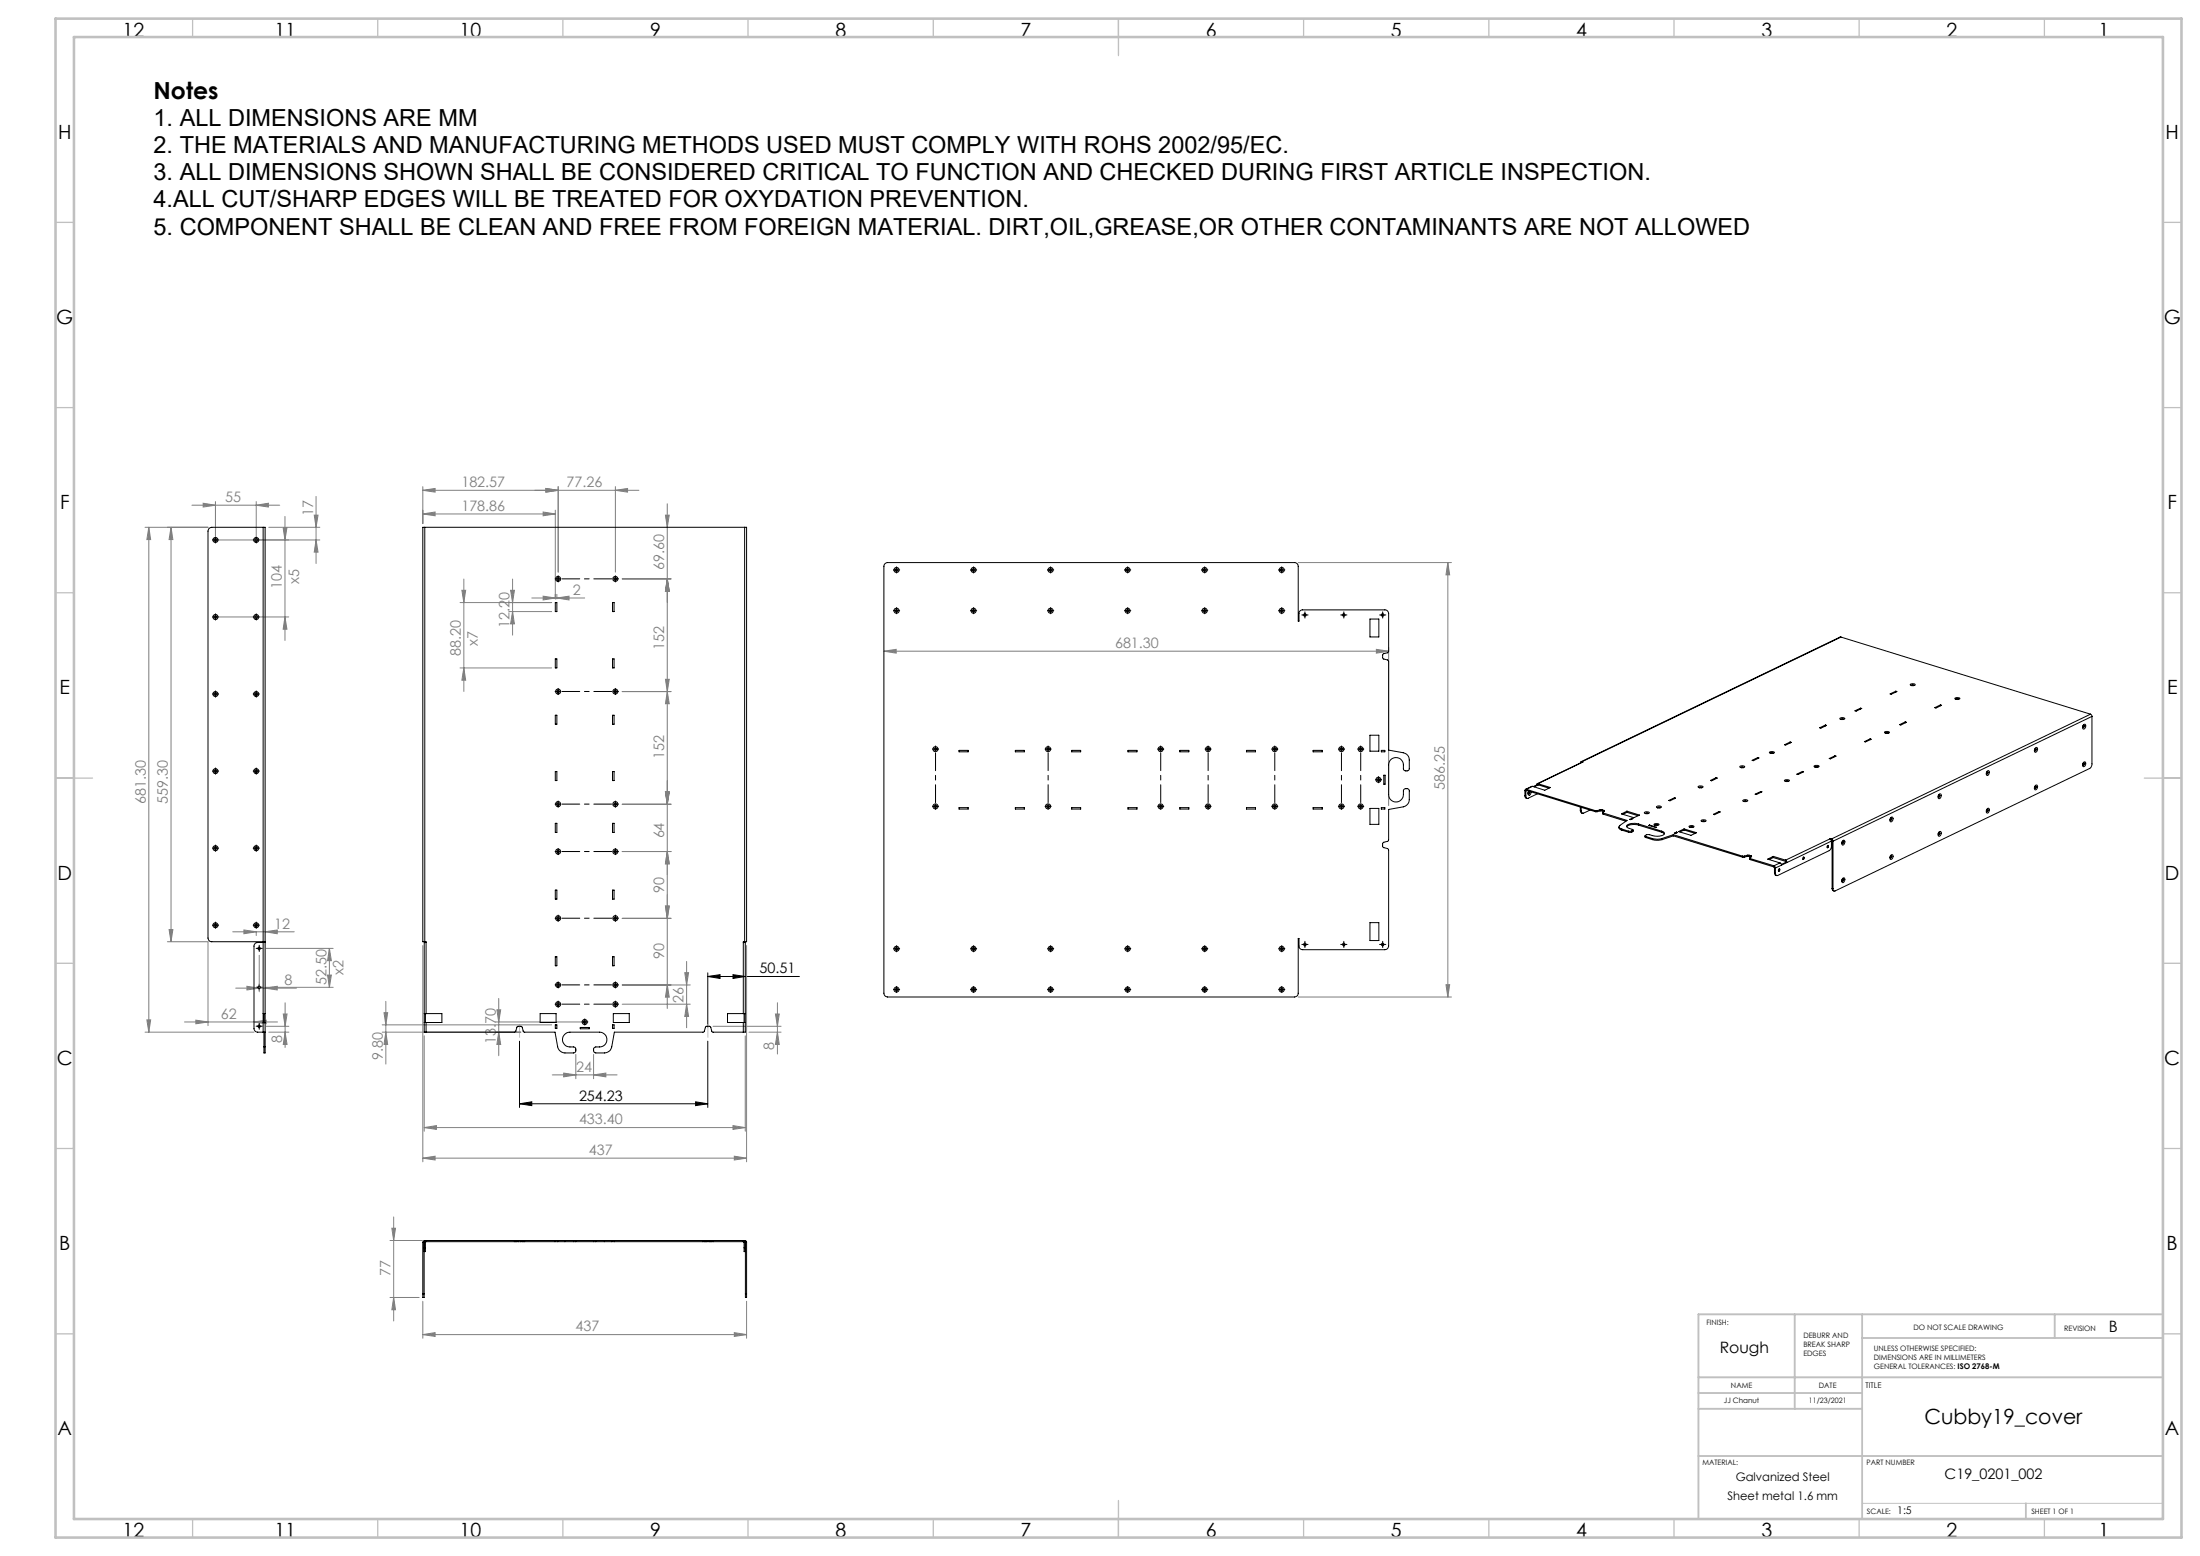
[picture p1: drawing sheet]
<svg xmlns="http://www.w3.org/2000/svg" width="594mm" height="420mm" viewBox="0 0 594 420" stroke-linecap="round" stroke-linejoin="round" font-family="sans-serif">
<g fill="none" stroke="#000" stroke-width=".27">
<path d="M57.7 145.8h1M58.2 145.3v.9M68.7 145.8h1M69.2 145.3v.9M165.6 156.3h1.1M166.2 155.8v1M241.5 153.9h1.1M242 153.3v1.1M262.4 153.9h.9M262.9 153.3v1.1M283.1 153.9h1.1M283.7 153.3v1.1"/>
<path d="M304 153.9h.9M304.4 153.3v1.1M324.8 153.9h1M325.3 153.3v1.1M345.5 153.9h1.1M346 153.3v1.1M57.7 166.5h1M58.2 166v1.1M68.7 166.5h1M69.2 166v1.1M241.5 164.8h1.1M242 164.3v1.1"/>
<path d="M262.4 164.8h.9M262.9 164.3v1.1M283.1 164.8h1.1M283.7 164.3v1.1M304 164.8h.9M304.4 164.3v1.1M324.8 164.8h1M325.3 164.3v1.1M345.5 164.8h1.1M346 164.3v1.1M351.8 166h1M352.3 165.5v1"/>
<path d="M362.3 166h1M362.8 165.5v1M372.8 166h1M373.3 165.5v1M57.7 187.3h1M58.2 186.8v1M68.7 187.3h1M69.2 186.8v1M165.6 186.7h1.1M166.2 186.2v1M57.7 208.2h1M58.2 207.7v1"/>
<path d="M68.7 208.2h1M69.2 207.7v1M165.6 217.1h1.1M166.2 216.6v1M252.1 202.2h1M252.6 201.7v1M282.5 202.2h1M283 201.7v1M312.9 202.2h1M313.4 201.7v1M325.7 202.2h1M326.2 201.7v1"/>
<path d="M343.7 202.2h1M344.2 201.7v1M361.7 202.2h1M362.2 201.7v1M366.9 202.2h1M367.4 201.7v1M371.7 210.5h1M372.2 210v1M57.7 228.9h1M58.2 228.4v1M68.7 228.9h1M69.2 228.4v1"/>
<path d="M165.6 229.9h1.1M166.2 229.4v1M57.7 249.7h1M58.2 249.3v.9M68.7 249.7h1M69.2 249.3v.9M69.5 256h1M70 255.5v1M165.6 247.9h1.1M166.2 247.4v1M241.5 256.1h1.1M242 255.6v1"/>
<path d="M262.4 256.1h.9M262.9 255.6v1M283.1 256.1h1.1M283.7 255.6v1M304 256.1h.9M304.4 255.6v1M324.8 256.1h1M325.3 255.6v1M345.5 256.1h1.1M346 255.6v1M351.8 254.9h1M352.3 254.4v1"/>
<path d="M362.3 254.9h1M362.8 254.4v1M372.8 254.9h1M373.3 254.4v1M69.5 277h1M69.5 266.5h1M70 266v1M70 276.5v1M157.4 275.9h1M157.9 275.4v.9M165.6 265.9h1.1M165.6 271.1h1.1"/>
<path d="M166.2 265.4v1M166.2 270.6v1M191.1 263.6l3.3-.5v1zM191.1 262.6v14.7M191.1 263.6h24.7M197.9 263.1l3.3 .5-3.3 .5zM241.5 267.1h1.1M242 266.6v1M262.4 267.1h.9M262.9 266.6v1M283.1 267.1h1.1M283.7 266.6v1"/>
<path d="M304 267.1h.9M304.4 266.6v1M324.8 267.1h1M325.3 266.6v1M345.5 267.1h1.1M346 266.6v1M140.3 297.9l3.3-.5v1zM140.3 281v17.9M140.3 297.9h50.8M187.8 297.4l3.3 .5-3.3 .5zM191.1 281v17.9"/>
</g>
<g fill="none" stroke="#808080" stroke-width=".27">
<path d="M51.8 136.4h23.7M54.9 135.8l3.3 .6-3.3 .5zM58.2 135.4v9.4M69.2 136.4l3.3-.6v1.1zM69.2 135.4v9.4M76.9 139.4v33.5M84.8 139h1.1l-.6 3.3zM85.3 134v18.1M114.2 132.3l3.3-.4v.9zM114.2 138.7l3.3-.5v1zM114.2 131.4v9.9M114.2 132.3h58.3"/>
<path d="M114.2 138.7h35.7M146.6 138.2l3.3 .5-3.3 .5zM147.4 131.9l3.3 .4-3.3 .5zM149.9 137.7v24M150.7 131.4v23M166.2 132.3l3.2-.4v.9zM166.2 131.4v23M179.7 139h1l-.5 3.3zM180.2 136v136.2M39.2 142.3h17M40.2 142.3v136.3M40.2 142.3l.5 3.3h-1z"/>
<path d="M46.2 142.3v111.9M46.2 142.3l.5 3.3h-1.1zM72.6 142.3h13.8M76.4 142.4h1.1l-.6 3.4zM85.3 145.8l.6 3.2h-1.1zM86.4 145.8h-27.2M124.7 159.3h1l-.5 3.3zM125.2 156.3v30.3M137.9 159.3h1l-.5 3.3zM138.4 156.3v15.1M168 156.3h13.2M180.2 156.3l.5 3.3h-1z"/>
<path d="M350.5 151.9h41.4M390.9 151.9l.5 3.3h-1zM390.9 151.9v117.2M59.2 166.5h18.8M76.9 166.5l.6 3.3h-1.1zM124.2 162.6h24.7M137.4 165.1h11.5M138.4 165.1l.5 3.3h-1zM143.6 161.4h14.3M146.6 160.9l3.3 .5-3.3 .5zM150.4 161.4l3.2-.5v1zM150.4 160.4v1.3"/>
<path d="M238.7 175.8l3.3-.5v1zM238.7 175.8h136.2M371.6 175.3l3.3 .5-3.3 .5zM374.9 174.8v42.7M124.2 180.3h24.7M125.2 180.3l.5 3.3h-1zM168 186.7h13.2M179.7 183.4h1l-.5 3.3zM180.2 186.7l.5 3.3h-1zM168 217.1h13.2M179.7 213.8h1l-.5 3.3zM168 229.9h13.2"/>
<path d="M180.2 229.9l.5 3.3h-1zM45.2 254.2h11v22.6M45.6 250.9h1.1l-.5 3.3zM62.8 251.5h16.6M65.9 251l3.3 .5-3.3 .5zM69.2 251.6v.9M70 257.9v9.8M71.6 251.5l3.3-.5v1zM71.8 256h18.2M88.9 256l.6 3.3h-1.1zM88.9 256v10.5M114.2 255.2v58.4"/>
<path d="M168 247.9h13.2M179.7 244.6h1l-.5 3.3zM185.4 259.5v17.9M201.6 255.2v58.4M39.2 278.6h29.4M39.7 275.3h1l-.5 3.3zM49.8 275.9h25.1M52.9 275.4l3.3 .5-3.3 .4zM63.6 266.7h16.4M66.7 266.2l3.3 .5-3.3 .5zM68.6 275.9l3.3-.5v.9zM71.6 266.7l3.3-.5v1z"/>
<path d="M71.8 277h6.2M71.8 266.5h18.2M72.6 278.6h5.4M76.5 273.7h1l-.5 3.3zM77 278.6l.5 3.3h-1zM77 270.7v12M88.4 263.2h1.1l-.6 3.3zM103.2 278.6h37.4M103.2 276.6h45.7M103.7 273.3h1l-.5 3.3zM104.2 278.6l.5 3.3h-1zM104.2 270.3v16.9"/>
<path d="M114.5 279.6v25.7M133.7 275.9h23.2M134.2 272.6h1l-.5 3.3zM134.7 278.6l.5 3.3h-1zM134.7 269.5v15.5M168 265.9h18.4M168 271.1h18.4M180.2 265.9l.5 3.3h-1zM184.9 262.6h1l-.5 3.3zM185.4 271.1l.5 3.3h-1zM192.5 277h18.4M201.2 279.6v25.7"/>
<path d="M202.2 278.6h8.7M209.4 273.7h1l-.5 3.3zM209.9 278.6l.5 3.3h-1zM209.9 270.7v13.8M350.5 269.1h41.4M390.4 265.8h1l-.5 3.3zM149.1 290.1h17.5M152.2 289.6l3.3 .5-3.3 .6zM155.5 284.6v6.6M160.3 290.1l3.3-.5v1.1zM160.3 284.6v6.6M114.2 312.6l3.3-.5v1z"/>
<path d="M114.2 312.6h87.4M114.5 304.4l3.3-.6v1.1zM114.5 304.4h86.7M197.9 303.8l3.3 .6-3.3 .5zM198.3 312.1l3.3 .5-3.3 .5zM105.3 334.8h8.8M105.8 331.5h1l-.5 3.3zM106.3 328.5v28.1M105.3 350.2h7.9M106.3 350.2l.5 3.3h-1zM114.2 351.2v10M198.3 359.7l3.3 .5-3.3 .5z"/>
<path d="M201.6 351.2v10M114.2 360.2l3.3-.5v1zM114.2 360.2h87.4"/>
</g>
<g fill="none" stroke="#000" stroke-width=".27" stroke-dasharray="30.5 1.3 1.3 1.3">
<path d="M57.7 145.7h-.3M58.2 145.2v-.3M58.2 146.2v.4M58.7 145.7h.3M68.7 145.7h-.3M69.2 145.2v-.3M69.2 146.2v.4M69.7 145.7h.3M150.2 156.2h-.3M150.7 156.2v-.5M150.7 156.2h-.5M150.7 156.2v.5"/>
<path d="M150.7 156.2h.5M150.7 155.7v-.3M150.7 156.7v.4M166.2 155.7v-.3M166.2 156.7v.4M166.7 156.2h.3M241.6 153.8h-.4M242.1 153.3v-.3M242.1 154.3v.4M242.6 153.8h.3M262.4 153.8h-.4M262.9 153.3v-.3"/>
<path d="M262.9 154.3v.4M263.4 153.8h.3M283.2 153.8h-.4M283.7 153.3v-.3M283.7 154.3v.4M284.2 153.8h.3M304 153.8h-.4M304.5 153.3v-.3M304.5 154.3v.4M305 153.8h.3M324.8 153.8h-.4M325.3 153.3v-.3"/>
<path d="M325.3 154.3v.4M325.8 153.8h.3M345.6 153.8h-.4M346.1 153.3v-.3M346.1 154.3v.4M346.6 153.8h.3M57.7 166.5h-.3M58.2 166v-.3M58.2 167v.4M58.7 166.5h.3M68.7 166.5h-.3M69.2 166v-.3"/>
<path d="M69.2 167v.4M69.7 166.5h.3M241.6 164.8h-.4M242.1 164.3v-.3M242.1 165.3v.4M242.6 164.8h.3M262.4 164.8h-.4M262.9 164.3v-.3M262.9 165.3v.4M263.4 164.8h.3M283.2 164.8h-.4M283.7 164.3v-.3"/>
<path d="M283.7 165.3v.4M284.2 164.8h.3M304 164.8h-.4M304.5 164.3v-.3M304.5 165.3v.4M305 164.8h.3M324.8 164.8h-.4M325.3 164.3v-.3M325.3 165.3v.4M325.8 164.8h.3M345.6 164.8h-.4M346.1 164.3v-.3"/>
<path d="M346.1 165.3v.4M346.6 164.8h.3M351.8 166h-.3M352.3 165.5v-.3M352.3 166.5v.3M352.8 166h.4M362.3 166h-.3M362.8 165.5v-.3M362.8 166.5v.3M363.3 166h.4M372.8 166h-.3M373.3 165.5v-.3"/>
<path d="M373.3 166.5v.3M373.8 166h.4M57.7 187.3h-.3M58.2 186.8v-.3M58.2 187.8v.4M58.7 187.3h.3M68.7 187.3h-.3M69.2 186.8v-.3M69.2 187.8v.4M69.7 187.3h.3M150.2 186.6h-.3M150.7 186.6v-.5"/>
<path d="M150.7 186.6h-.5M150.7 186.6v.5M150.7 186.6h.5M150.7 186.1v-.3M150.7 187.1v.4M166.2 186.1v-.3M166.2 187.1v.4M166.7 186.6h.3M57.7 208.1h-.3M58.2 207.6v-.3M58.2 208.6v.4M58.7 208.1h.3"/>
<path d="M68.7 208.1h-.3M69.2 207.6v-.3M69.2 208.6v.4M69.7 208.1h.3M150.2 217h-.3M150.7 217v-.5M150.7 217h-.5M150.7 217v.5M150.7 217h.5M150.7 216.5v-.3M150.7 217.5v.4M166.2 216.5v-.3"/>
<path d="M166.2 217.5v.4M166.7 217h.3M252.1 202.2h-.3M252.1 217.6h-.3M252.6 201.7v-.3M252.6 217.6v-.5M252.6 217.6h-.5M252.6 217.6v.5M252.6 217.6h.5M252.6 218.1v.4M253.1 202.2h.3M253.1 217.6h.3"/>
<path d="M282.5 202.2h-.3M282.5 217.6h-.3M283 201.7v-.3M283 217.6v-.5M283 217.6h-.5M283 217.6v.5M283 217.6h.5M283 218.1v.4M283.5 202.2h.3M283.5 217.6h.3M312.9 202.2h-.3M312.9 217.6h-.3"/>
<path d="M313.4 201.7v-.3M313.4 217.6v-.5M313.4 217.6h-.5M313.4 217.6v.5M313.4 217.6h.5M313.4 218.1v.4M313.9 202.2h.3M313.9 217.6h.3M325.7 202.2h-.3M325.7 217.6h-.3M326.2 201.7v-.3M326.2 217.6v-.5"/>
<path d="M326.2 217.6h-.5M326.2 217.6v.5M326.2 217.6h.5M326.2 218.1v.4M326.7 202.2h.3M326.7 217.6h.3M343.7 202.2h-.3M343.7 217.6h-.3M344.2 201.7v-.3M344.2 217.6v-.5M344.2 217.6h-.5M344.2 217.6v.5"/>
<path d="M344.2 217.6h.5M344.2 218.1v.4M344.7 202.2h.3M344.7 217.6h.3M361.7 202.2h-.3M361.7 217.6h-.3M362.2 201.7v-.3M362.2 217.6v-.5M362.2 217.6h-.5M362.2 217.6v.5M362.2 217.6h.5M362.2 218.1v.4"/>
<path d="M362.7 202.2h.3M362.7 217.6h.3M366.9 202.2h-.3M366.9 217.6h-.3M367.4 201.7v-.3M367.4 217.6v-.5M367.4 217.6h-.5M367.4 217.6v.5M367.4 217.6h.5M367.4 218.1v.4M367.9 202.2h.3M367.9 217.6h.3"/>
<path d="M371.7 210.5h-.3M372.2 210v-.4M372.2 211v.3M372.7 210.5h.3M57.7 228.9h-.3M58.2 228.4v-.3M58.2 229.4v.4M58.7 228.9h.3M68.7 228.9h-.3M69.2 228.4v-.3M69.2 229.4v.4M69.7 228.9h.3"/>
<path d="M150.2 229.8h-.3M150.7 229.8v-.5M150.7 229.8h-.5M150.7 229.8v.5M150.7 229.8h.5M150.7 229.3v-.3M150.7 230.3v.4M166.2 229.3v-.3M166.2 230.3v.4M166.7 229.8h.3M57.7 249.7h-.3M58.2 249.2v-.3"/>
<path d="M58.2 250.2v.4M58.7 249.7h.3M68.7 249.7h-.3M69.2 249.2v-.3M69.2 250.2v.4M69.5 256h-.3M69.7 249.7h.3M70 255.5v-.4M70 256.5v.3M70.5 256h.3M150.2 247.8h-.3M150.7 247.8v-.5"/>
<path d="M150.7 247.8h-.5M150.7 247.8v.5M150.7 247.8h.5M150.7 247.3v-.3M150.7 248.3v.4M166.2 247.3v-.3M166.2 248.3v.4M166.7 247.8h.3M241.6 256.1h-.4M242.1 255.6v-.4M242.1 256.6v.3M242.6 256.1h.3"/>
<path d="M262.4 256.1h-.4M262.9 255.6v-.4M262.9 256.6v.3M263.4 256.1h.3M283.2 256.1h-.4M283.7 255.6v-.4M283.7 256.6v.3M284.2 256.1h.3M304 256.1h-.4M304.5 255.6v-.4M304.5 256.6v.3M305 256.1h.3"/>
<path d="M324.8 256.1h-.4M325.3 255.6v-.4M325.3 256.6v.3M325.8 256.1h.3M345.6 256.1h-.4M346.1 255.6v-.4M346.1 256.6v.3M346.6 256.1h.3M351.8 254.9h-.3M352.3 254.4v-.3M352.3 255.4v.4M352.8 254.9h.4"/>
<path d="M362.3 254.9h-.3M362.8 254.4v-.3M362.8 255.4v.4M363.3 254.9h.4M372.8 254.9h-.3M373.3 254.4v-.3M373.3 255.4v.4M373.8 254.9h.4M69.5 277h-.3M69.5 266.5h-.3M70 276.5v-.4M70 277.5v.3"/>
<path d="M70 266v-.4M70 267v.3M70.5 277h.3M70.5 266.5h.3M150.2 265.8h-.3M150.2 271h-.3M150.7 265.8v-.5M150.7 265.8h-.5M150.7 265.8v.5M150.7 265.8h.5M150.7 265.3v-.3M150.7 266.3v.4"/>
<path d="M150.7 271v-.5M150.7 271h-.5M150.7 271v.5M150.7 271h.5M150.7 270.5v-.3M150.7 271.5v.4M157.4 275.8h-.3M157.9 275.3v-.3M157.9 276.3v.4M158.4 275.8h.3M166.2 265.3v-.3M166.2 266.3v.4"/>
<path d="M166.2 270.5v-.3M166.2 271.5v.4M166.7 265.8h.3M166.7 271h.3M241.6 267.1h-.4M242.1 266.6v-.4M242.1 267.6v.3M242.6 267.1h.3M262.4 267.1h-.4M262.9 266.6v-.4M262.9 267.6v.3M263.4 267.1h.3"/>
<path d="M283.2 267.1h-.4M283.7 266.6v-.4M283.7 267.6v.3M284.2 267.1h.3M304 267.1h-.4M304.5 266.6v-.4M304.5 267.6v.3M305 267.1h.3M324.8 267.1h-.4M325.3 266.6v-.4M325.3 267.6v.3M325.8 267.1h.3"/>
<path d="M345.6 267.1h-.4M346.1 266.6v-.4M346.1 267.6v.3M346.6 267.1h.3"/>
</g>
<g fill="none" stroke="#000" stroke-width=".27" stroke-dasharray="30.5 1.3 1.3 1.3" stroke-dashoffset="25.7">
<path d="M151.7 156.2h13.5M151.7 186.6h13.5M151.7 217h13.5M252.6 216.6v-13.4M283 216.6v-13.4M313.4 216.6v-13.4M326.2 216.6v-13.4M344.2 216.6v-13.4M362.2 216.6v-13.4M367.4 216.6v-13.4M151.7 229.8h13.5M151.7 247.8h13.5"/>
<path d="M151.7 265.8h13.5M151.7 271h13.5"/>
</g>
<path d="M140.3 276.5v3.5M191.1 276.5v3.5" fill="none" stroke="#c0c0c0" stroke-width=".27" stroke-dasharray="30.5 1.3 1.3 1.3"/>
<path d="M502.8 405.8h81.2" fill="none" stroke="#c0c0c0" stroke-width=".27"/>
<g fill="none" stroke="#c0c0c0" stroke-width=".35">
<path d="M52 5v5M102 5v5M152 5v5M202 5v5M252 5v5M302 5v10M352 5v5M402 5v5M452 5v5M502 5v5M552 5v5M15 60h5"/>
<path d="M584 60h5M15 110h5M584 110h5M15 160h5M584 160h5M15 210h10M579 210h10M15 260h5M584 260h5M15 310h5M584 310h5M15 360h5"/>
<path d="M584 360h5M52 410v5M102 410v5M152 410v5M202 410v5M252 410v5M302 405v10M352 410v5M402 410v5M452 410v5M502 410v5M552 410v5"/>
</g>
<path d="M484.6 354.8v25.5M502.8 354.8v55.2M554.8 354.8v6.4M584 354.8h-125.4v55.2M458.6 371.8h125.4M458.6 376h44.2M502.8 361.2h81.2M458.6 380.3h44.2M458.6 393h125.4M547 405.8v4.2" fill="none" stroke="#c0c0c0" stroke-width=".5"/>
<path d="M15 5h574v410h-574zM20 10h564v400h-564z" fill="none" stroke="#c0c0c0" stroke-width=".7"/>
<path d="M140.3 297.9l3.3-.5v1zM187.8 297.4l3.3 .5-3.3 .5zM191.1 263.6l3.3-.5v1zM197.9 263.1l3.3 .5-3.3 .5z" fill="#000"/>
<g fill="#808080">
<path d="M71.6 251.5l3.3-.5v1zM65.9 251l3.3 .5-3.3 .5zM71.6 266.7l3.3-.5v1zM66.7 266.2l3.3 .5-3.3 .5z"/>
<path d="M197.9 303.8l3.3 .6-3.3 .5zM114.5 304.4l3.3-.6v1.1zM198.3 312.1l3.3 .5-3.3 .5zM114.2 312.6l3.3-.5v1zM150.4 161.4l3.2-.5v1zM146.6 160.9l3.3 .5-3.3 .5zM147.4 131.9l3.3 .4-3.3 .5zM114.2 132.3l3.3-.4v.9zM146.6 138.2l3.3 .5-3.3 .5zM114.2 138.7l3.3-.5v1zM371.6 175.3l3.3 .5-3.3 .5zM238.7 175.8l3.3-.5v1z"/>
<path d="M147.4 131.9l3.3 .4-3.3 .5zM166.2 132.3l3.2-.4v.9zM152.2 289.6l3.3 .5-3.3 .6zM160.3 290.1l3.3-.5v1.1zM52.9 275.4l3.3 .5-3.3 .4zM68.6 275.9l3.3-.5v.9zM114.2 360.2l3.3-.5v1zM198.3 359.7l3.3 .5-3.3 .5z"/>
<path d="M179.7 213.8h1l-.5 3.3zM180.2 186.7l.5 3.3h-1zM180.2 229.9l.5 3.3h-1zM179.7 213.8h1l-.5 3.3zM180.2 265.9l.5 3.3h-1zM179.7 244.6h1l-.5 3.3zM185.4 271.1l.5 3.3h-1zM184.9 262.6h1l-.5 3.3zM39.7 275.3h1l-.5 3.3zM40.2 142.3l.5 3.3h-1zM45.6 250.9h1.1l-.5 3.3zM46.2 142.3l.5 3.3h-1.1zM85.3 145.8l.6 3.2h-1.1zM84.8 139h1.1l-.6 3.3z"/>
<path d="M76.5 273.7h1l-.5 3.3zM77 278.6l.5 3.3h-1z"/>
<path d="M137.9 159.3h1l-.5 3.3zM138.4 165.1l.5 3.3h-1zM180.2 156.3l.5 3.3h-1zM179.7 183.4h1l-.5 3.3zM180.2 229.9l.5 3.3h-1zM179.7 244.6h1l-.5 3.3zM179.7 139h1l-.5 3.3zM180.2 156.3l.5 3.3h-1zM134.2 272.6h1l-.5 3.3zM134.7 278.6l.5 3.3h-1zM103.7 273.3h1l-.5 3.3zM104.2 278.6l.5 3.3h-1zM209.4 273.7h1l-.5 3.3zM209.9 278.6l.5 3.3h-1zM76.4 142.4h1.1l-.6 3.4zM76.9 166.5l.6 3.3h-1.1zM88.9 256l.6 3.3h-1.1zM88.4 263.2h1.1l-.6 3.3zM105.8 331.5h1l-.5 3.3zM106.3 350.2l.5 3.3h-1zM390.9 151.9l.5 3.3h-1zM390.4 265.8h1l-.5 3.3z"/>
<path d="M124.7 159.3h1l-.5 3.3zM125.2 180.3l.5 3.3h-1z"/>
<path d="M54.9 135.8l3.3 .6-3.3 .5zM69.2 136.4l3.3-.6v1.1z"/>
</g>
<g fill="none" stroke="#000" stroke-width=".27">
<path d="M71 142.3h-13.8a1.09 1.09 0 0 0-1 1.1v109.8a1.02 1.02 0 0 0 1 1h13.8M71 142.3h.6v140.3M71 142.3v111.9M114.7 142.3h-.5v111.9h.5M114.7 142.3v111.9M114.7 142.3h86.3M201 142.3h.6v111.9h-.6M201 142.3v111.9M238.9 152.1l.6-.2h110a.96 .96 0 0 1 1 .9v14.9h.2v-2.1a.96 .96 0 0 1 1-1h22.2a1.02 1.02 0 0 1 1 1v10.2l-.2 .4-1.1 .2-.3 .4 .2 1 1.1 .3 .3 .4v24l4 .7a1.96 1.96 0 0 1 1.6 2v2.5l-.2 .3-.8 .1-.3-.1-.3-.4a2.32 2.32 0 0 0-2-3.1 1.93 1.93 0 0 0-2 2v8a1.99 1.99 0 0 0 2 2 1.99 1.99 0 0 0 2-2l.1-1.4 .4-.2 .9 .1 .2 .3v2.5a2.03 2.03 0 0 1-1.6 2l-4 .7v8.2l-.2 .4-1.1 .2-.3 .4 .2 1 1.1 .3 .3 .4v26a1.02 1.02 0 0 1-1 .9h-22.2a.96 .96 0 0 1-1-.9v-2.1h-.2v14.8a1.02 1.02 0 0 1-1 1h-109.9a1.02 1.02 0 0 1-.9-1v-115.3zM149.9 162.6h.5v2.5h-.5zM149.9 177.9h.5v2.4h-.5zM165.4 177.9h.4v2.4h-.4z"/>
<path d="M165.4 162.6h.4v2.5h-.4zM369.9 167.1h2.4v4.8h-2.4zM497.1 172l-70.2 33.6M497.1 172l-70 33.6M497.1 172l67.3 20.8M149.9 193.1h.5v2.4h-.5zM165.4 193.1h.4v2.4h-.4zM369.9 198.5h2.4v4.3h-2.4zM491.3 196.4l1.6-.7 .3 .1-1.6 .8zM492.9 195.7v.3M496.8 193.9a.91 .91 0 0 1 1.3 .1l-.1 .1a.83 .83 0 0 1-1.2-.2zM497.1 194.2l.3-.2 .4 .2h-.7"/>
<path d="M500.8 191.9l1.6-.7h.3l-1.5 .8zM502.4 191.2v.2M504.9 199.4v.3M508.8 197.6a1.02 1.02 0 0 1 1.4 .1 .78 .78 0 0 1-1.4-.1zM509.1 197.9h.7zM510.3 187.3l1.6-.7 .3 .1-1.6 .7zM511.9 186.6v.2M512.9 195.6l1.5-.7 .3 .1-1.5 .7zM514.4 194.9v.2M515.8 184.7a1.02 1.02 0 0 1 1.3 .2 .78 .78 0 0 1-1.3-.2zM516.2 184.9l.6 .1h-.7zM522.4 191l1.5-.7 .3 .1-1.5 .7z"/>
<path d="M523.9 190.3v.2M527.9 188.4a1.02 1.02 0 0 1 1.3 .2 .82 .82 0 0 1-1.3-.2zM528.2 188.6h.5l.1 .2h-.6zM562.5 195.6l.2-.1a.59 .59 0 0 1 .6 .5 .59 .59 0 0 1-.5 .7l-.1 .1a.65 .65 0 0 1-.5-.5 .65 .65 0 0 1 .3-.7zM562.6 195.8l.1 .3-.3 .3M564.4 192.8l.4 .6M564.4 192.8l-69.9 33.7M564.8 193.4v13l-.5 .9-68.8 33.2a.46 .46 0 0 1-.5-.1 .46 .46 0 0 1-.1-.5M564.8 193.4l-69.9 33.7M149.9 208.3h.5v2.4h-.5zM165.4 208.3h.4v2.4h-.4zM258.9 218h2.5v.4h-2.5z"/>
<path d="M258.9 202.5h2.5v.4h-2.5zM274.1 218h2.5v.4h-2.5zM274.1 202.5h2.5v.4h-2.5zM289.3 218h2.5v.4h-2.5zM289.3 202.5h2.5v.4h-2.5zM304.6 218h2.4v.4h-2.4zM304.6 202.5h2.4v.4h-2.4zM318.6 218h2.4v.4h-2.4zM318.6 202.5h2.4v.4h-2.4zM336.5 218h2.5v.4h-2.5zM336.5 202.5h2.5v.4h-2.5zM354.5 218h2.5v.4h-2.5z"/>
<path d="M354.5 202.5h2.5v.4h-2.5zM369.9 218.2h2.4v4.3h-2.4zM373 202.5h.9v.4h-.9zM373 218h.9v.4h-.9zM373.6 209.3h.4v2.4h-.4zM411.7 214.8l.2 .6 .4 .1M411.7 213.4l.3 .1M411.7 214.8l.3 .1M411.7 213.4v1.4M412 213.5v1.4M412.1 213.1h-.3l-.1 .3M412.1 213.3l-.1 .2"/>
<path d="M412.1 213.1l18.6 5.7M412.1 213.3l18.6 5.8M412.1 213.1v.2M412.2 213.4l-.2 .1M412.7 214.2v.1M412.7 213.6a.59 .59 0 0 0-.2 .6 .59 .59 0 0 0 .5 .4l.2-.2 .2-.7M412.9 213.6v.3l-.2 .3M413.8 212.2l-1.9 .9M413.8 212.2l-1.7 .9M414.9 211.9l.2 .1M414.9 211.9l-1 .4M415.1 214.3l-2.5 1.2a.47 .47 0 0 1-.5-.1 .47 .47 0 0 1-.1-.5"/>
<path d="M415.1 212l-.9 .4M415.3 211.8l-.2 .2M415.3 211.5l-.3 .1-.1 .3M415.3 211.5l3.3 1.1-1.5 .7-3.3-1.1M415.3 211.8l2.9 .9M415.3 211.5v.3M415.4 211.9l-.3 .1M426.7 218.8l.1 .4 .5 .3M426.7 218.8h.2M426.7 217.9v.9M426.9 217.9v.9M427.1 205.6h-.2l-.2 .3"/>
<path d="M427.1 205.6l.3 .1-.2 .1M427.1 205.6v.2M427.2 205.8l-12.2 5.7M427.2 205.8l-11.9 5.7M429.3 218.7l-1.7 .8a.52 .52 0 0 1-.7-.7M430.7 218.8h.5M430.7 219.1h.5M430.7 218.8v.3M431.2 218.8v.3M432 218.6h.5M432 218.9h.5M432 218.6l-.8 .2"/>
<path d="M432 218.6v.3M432 218.9l-.8 .2M432.5 218.6l.6 .1M432.5 218.6v.3M432.7 219.3l.2 .5M432.9 219.4l6.4 2.1-2.1 1.4 .1 .6 .6 .3M432.9 219.8l6.1 1.9M432.9 219.4v.4M433.1 218.7l.1 .2-.5 .4 .2 .1M433.1 218.7v.3l-.6-.1M437.8 219.7l1.5-.7 3.4 1-1.6 .7zM439.3 219v.3"/>
<path d="M439.3 219.3l3 .9M439.3 219.3l-1.1 .5M444 219.3a.96 .96 0 0 1 1.3 .1 .99 .99 0 0 1-1.3-.1zM444.3 219.5l.7 .1zM447.2 217.8a.87 .87 0 0 1 1.4 .1l-.1 .1a1.02 1.02 0 0 1-1.3-.2zM447.6 218l.4-.1 .2 .1zM450.6 216.1l1.5-.7h.3l-1.5 .8zM452.1 215.4v.2M458.5 212.4v-.1a.96 .96 0 0 1 1.3 .2 .99 .99 0 0 1-1.3-.1zM458.8 212.5l.7 .1zM461.8 210.7l1.5-.8 .4 .1-1.6 .8zM462.6 219.8l1.5-.7 .4 .1-1.6 .7z"/>
<path d="M463.3 209.9v.3M464.1 219.1v.2M469.8 206.9a.96 .96 0 0 1 1.3 .1 .75 .75 0 0 1-1.3-.1zM470.1 207.1l.6 .1h-.6zM470.6 216a.88 .88 0 0 1 1.3 .2l-.1 .1a.78 .78 0 0 1-1.2-.3zM470.9 216.3l.3-.1 .4 .1h-.7M473.1 205.2l1.5-.7 .3 .1-1.5 .7zM473.9 214.4l1.5-.7h.3l-1.5 .8zM474.6 204.5v.2M475.4 213.7v.2M477.8 203a.96 .96 0 0 1 1.3 .2 1.04 1.04 0 0 1-1.4-.1zM478.1 203.3l.4-.1 .3 .2z"/>
<path d="M481.8 201l1.5-.7 .4 .1-1.6 .7zM481.9 210.6a.96 .96 0 0 1 1.2 .2 .99 .99 0 0 1-1.3-.1zM482.1 210.8l.7 .1zM483.3 200.3v.2M485.1 209l1.6-.8 .3 .1-1.5 .8zM486.7 208.2v.3M489.8 206.7h.2a.78 .78 0 0 1 1.1 .2l-.1 .1a.83 .83 0 0 1-1.2-.3zM490.1 207.1l.3-.2 .4 .1-.6 .1M493.9 204.7l1.5-.7 .3 .1-1.5 .7zM495.4 204v.3M503.4 200.2l1.5-.8 .3 .1-1.5 .8zM523.5 214.6h.1a.28 .28 0 0 1 .1 .3 .28 .28 0 0 1-.4 .2z"/>
<path d="M523.5 214.4l.2-.1a.66 .66 0 0 1 .5 .7 .66 .66 0 0 1-.7 .6l-.2-.4zM523.6 214.5l.1 .4-.3 .3M536.5 208.2l.2-.1a.64 .64 0 0 1 .5 .6 .64 .64 0 0 1-.7 .6l-.2-.3zM536.5 218.3l.2-.1a.64 .64 0 0 1 .5 .7 .64 .64 0 0 1-.7 .6l-.2-.4zM536.6 208.3v.4l-.2 .2M536.6 218.4v.4l-.2 .3M549.5 202.1h.1a.28 .28 0 0 1 .2 .3 .28 .28 0 0 1-.4 .2zM549.6 212l.1-.1a.64 .64 0 0 1 .5 .7 .64 .64 0 0 1-.6 .6l-.3-.4zM549.6 202v.5l-.2 .2M549.6 212.2v.4l-.2 .2M549.7 201.8a.66 .66 0 0 1 .5 .7 .66 .66 0 0 1-.6 .6 .81 .81 0 0 1 .1-1.3zM562.5 205.8l.2-.1a.54 .54 0 0 1 .5 .4 .54 .54 0 0 1-.2 .6l-.3 .2a.62 .62 0 0 1-.5-.5 .62 .62 0 0 1 .3-.6z"/>
<path d="M562.6 205.9l.1 .4-.3 .2M149.9 222.2h.5v2.5h-.5zM165.4 222.2h.4v2.5h-.4zM437.1 223.2l.1 .4 .7 .5M437.9 223.8l1.8 .5M437.9 224.1l1.8 .5M437.9 223.8v.3M439.7 224.3v.3M440 221.2l.6-.3 .3 .1-.6 .2zM440.5 224.3h-.8M440.5 224.6h-.8M440.5 224.3v.3"/>
<path d="M440.6 220.9v.2M440.8 224.2l-.3 .1M440.8 224.2v.3M440.8 224.5l-.3 .1M440.9 224l-.1 .5M442.4 222.4a3.3 3.3 0 0 0-3.2 .5l.2 .5 1.5 .5-.1 .3M442.4 222.7a3.6 3.6 0 0 0-3.2 .4M442.4 222.4l6.3 1.9M442.4 222.4v.3M442.4 222.7l6.3 1.9M444.1 225.6v.3l.3 .2M444.4 225.8l1.8 .6"/>
<path d="M444.4 225.8v.3M444.4 226.1l1.8 .5M445.2 222.8l.2-.1 1.9 .6-.2 .1zM445.4 222.7v.2M446.2 226.6l.9 .2 1.7-.2M446.2 226.4v.2M446.6 222.4a1 1 0 0 1 1.3 .2 .85 .85 0 0 1-1.3-.2zM446.9 222.8l.2-.2 .5 .1-.6 .1M448.7 224.3a.61 .61 0 0 1 .7 .6 .61 .61 0 0 1-.7 .6 6 6 0 0 1-3.6-.2l-.9 .2 .2 .3M448.7 224.6l.7 .5M448.7 224.3v.3M448.8 226.3l-1.3 .2-1.3-.1"/>
<path d="M448.8 226.3v.3M451.8 225.3l18.7 5.8M451.8 225.3l-3 1M451.8 225.6l18.7 5.8M451.8 225.3v.3M451.8 225.6l-3 1M452 224.9l.6-.3 .4 .1-.6 .3zM452.6 224.6v.2M453.2 224.5l1.5-.8 3.4 1.1-1.5 .7zM454.7 223.7v.3M454.7 224l3 .9M454.7 224l-1.1 .6"/>
<path d="M456.1 223a.91 .91 0 0 1 1.3 .2l-.1 .1a.83 .83 0 0 1-1.2-.3zM456.4 223.3h.7zM459.4 221.4a.96 .96 0 0 1 1.2 .2 1.04 1.04 0 0 1-1.3-.1zM459.6 221.8l.2-.2 .5 .1-.6 .1M470.5 231.1h.5M470.5 231.4h.5M470.5 231.1v.3M471 231.1v.3M471.8 230.8h.5M471.8 231.2h.5M471.8 230.8l-.8 .3M471.8 230.8v.4"/>
<path d="M471.8 231.2l-.8 .2M472.3 230.8l.5 .2M472.3 230.8v.4M472.4 231.6l.2 .4M472.6 231.8l6.4 1.9M472.6 231.8v.2M472.6 232l6.4 2M472.8 231l.1 .2-.5 .4 .2 .2M472.8 231v.3l-.5-.1M478.8 231.2l3.3 1M478.8 231.2l-1.5 .7 3.3 1M478.8 231.2v.3"/>
<path d="M478.8 231.5l3.3 1M478.8 231.5l-1.1 .5M479 233.7l.4 .6M479 234l.1 .2M479 233.7v.3M479.1 235.6l.2 .6 .4 .1M479.1 234.2l.3 .1M479.1 235.6l.3 .1M479.1 234.2v1.4M479.4 234.3v1.4M480.3 234.6l.1-.1a.29 .29 0 0 1 .1 .4 .29 .29 0 0 1-.3 .1zM480.4 234.5l.1 .3-.3 .3"/>
<path d="M480.6 232.9l.4 .6M480.6 232.9l-1.6 .8M481 233.5l-1.6 .8M482.1 232.2l.4 .6M482.1 232.5l.1 .2M482.1 232.2v.3M482.2 232.7l.3 .1M482.2 232.7l-1.2 .6M482.5 232.8l-1.5 .7M486.8 231.4h.1a.28 .28 0 0 1 .2 .3 .28 .28 0 0 1-.4 .2zM487 231.3v.4l-.2 .3M493.4 228.3l.1-.1a.29 .29 0 0 1 .2 .4 .29 .29 0 0 1-.4 .1z"/>
<path d="M493.5 228.2l.1 .3-.2 .3M494.1 226.4l.4 .6M494.1 226.4l-12 5.8M494.2 226.4l.3 .1M494.2 226.4h-.1M494.2 226.4v.1M494.4 226.7h.1M494.5 227v1.8l-.6 .8-13.9 6.7a.52 .52 0 0 1-.6-.6M494.5 226.7l.2 .3M494.5 226.5l.4 .6M494.5 227l-12 5.8M494.5 226.5v.2"/>
<path d="M494.7 239.8l.1 .6 .4 .1M494.7 227l.2 .1M494.7 239.8l.2 .1M494.7 227v12.8M494.9 227.1v12.8M497.5 227.1a.26 .26 0 0 1 .3 .4 .26 .26 0 0 1-.5 0zM497.5 237.1l.2-.1a.64 .64 0 0 1 .5 .7 .64 .64 0 0 1-.7 .5l-.2-.3zM497.6 227.1v.4l-.2 .2M497.6 237.2v.5l-.2 .2M497.7 226.8a.66 .66 0 0 1 .5 .7 .66 .66 0 0 1-.7 .6 .84 .84 0 0 1 .2-1.3zM510.5 220.7l.1-.1a.64 .64 0 0 1 .6 .7 .64 .64 0 0 1-.7 .5l-.2-.3zM510.5 230.8l.1-.1a.64 .64 0 0 1 .6 .7 .64 .64 0 0 1-.7 .6l-.2-.3z"/>
<path d="M510.6 220.8v.3l-.2 .3M510.6 230.9v.4l-.2 .3M523.5 224.6l.2-.1a.59 .59 0 0 1 .6 .5 .59 .59 0 0 1-.5 .6l-.1 .1a.65 .65 0 0 1-.5-.5 .65 .65 0 0 1 .3-.6zM523.6 224.7l.1 .3-.3 .3M71 254.2h.6M71 254.4h-1.4a.96 .96 0 0 0-1 1v22.2a.96 .96 0 0 0 1 1h1.4M71 254.4h.6M71 254.4v24.2M71.3 254.2v.2M114.7 254.2h.3v19.4M115 254.4h-.5v24.2h.5M149.9 240.3h.5v2.4h-.5z"/>
<path d="M149.9 258.3h.5v2.4h-.5zM165.4 258.3h.4v2.4h-.4zM165.4 240.3h.4v2.4h-.4zM200.7 254.4h.5v24.2h-.5M201 254.2h-.3v19.4M369.9 249h2.4v4.9h-2.4zM71 273.6h.6M71 276h.6M71 278.6h.6M71.3 273.6v2.4M71.3 278.6v4M114.5 276h.5"/>
<path d="M114.5 273.6h.5M114.9 273.6v2.4M115 278.6h24l.3-.2 .3-1.3 1.1-.1 .3 .3 .3 1.1 .3 .2h8.3l.7 4a2.12 2.12 0 0 0 1.9 1.6l2.7-.1 .3-.4v-.6l-.5-.5a2.46 2.46 0 0 1-3.1-1.6 2.02 2.02 0 0 1 2-2.4h8a1.99 1.99 0 0 1 2 2 1.99 1.99 0 0 1-2 2l-1.5 .2-.1 .4 .1 .8 .5 .2h2.3a2.03 2.03 0 0 0 2-1.6l.7-4h24l.2-.2 .4-1.2 .2-.2 1.1 .1 .4 1.3 .3 .2h8.2M115 273.6h4.3v2.4h-4.3M115 276v2.6M145.8 273.6h4.3v2.4h-4.3zM149.9 276.6h.5v1h-.5zM156.7 277.3h2.4v.4h-2.4zM165.4 276.6h.4v1h-.4zM165.6 273.6h4.3v2.4h-4.3zM200.7 273.6h.5M200.7 276h.5"/>
<path d="M200.7 276v2.6M200.7 273.6h-4.3v2.4h4.3M200.9 273.6v2.4M71.3 282.6v1.6h.3v-1.6M71.3 282.6h.3M114.2 335.3v13.9M114.2 335.3h.7M114.5 336.8v.2a.5 .5 0 0 0 .4 .8v-1M114.5 335.2v14M114.5 336.8h.4M114.7 334.8l-.3 .1-.2 .4M114.7 334.8v.2"/>
<path d="M114.7 334.8h24.2M114.9 335.3v1.5M115 335.2v-.4l-.5 .4v1.6M115 335.2l-.1 .1M115 335.2h23.9M138.9 335.2h.4M138.9 334.8h.4M138.9 334.8v.4M139.3 335.2h.3M139.3 334.8h.3M139.3 334.8v.4M139.6 335.2h.3"/>
<path d="M139.6 334.8h.3M139.6 334.8v.4M139.9 335.2h.7M139.9 334.8h.7M139.9 334.8v.4M140.6 335.2h.4M140.6 334.8h.4M140.6 334.8v.4M141 335.2h.3M141 334.8h.3M141 334.8v.4M141.3 335.2h.3"/>
<path d="M141.3 334.8h.3M141.3 334.8v.4M141.6 335.2h9M141.6 334.8h9M141.6 334.8v.4M149.9 334.8v.4M150.6 335.2h1.9M150.6 334.8h1.9M150.6 334.8v.4M152.5 335.2h2.4M152.5 334.8h2.4M152.5 334.8v.4"/>
<path d="M154.9 334.8h.6M154.9 335.2h.6M154.9 334.8v.4M155.5 334.8v.4M155.5 335.2h4.8M155.5 334.8h4.8M160.3 334.8h.6M160.3 335.2h.6M160.3 334.8v.4M160.9 335.2h2.3M160.9 334.8v.4M160.9 334.8h2.3"/>
<path d="M163.2 335.2h2M163.2 334.8h2M163.2 334.8v.4M165.2 335.2h24.6M165.2 334.8h24.6M165.2 334.8v.4M165.9 334.8v.4M189.8 335.2h.4M189.8 334.8h.4M189.8 334.8v.4M190.2 335.2h.3M190.2 334.8h.3"/>
<path d="M190.2 334.8v.4M190.5 335.2h.4M190.5 334.8h.4M190.5 334.8v.4M190.9 335.2h.6M190.9 334.8h.6M190.9 334.8v.4M191.5 335.2h.4M191.5 334.8h.4M191.5 334.8v.4M191.9 335.2h.3M191.9 334.8h.3"/>
<path d="M191.9 334.8v.4M192.2 335.2h.3M192.2 334.8h.3M192.2 334.8v.4M192.5 335.2h8.2M192.5 334.8h8.5M192.5 334.8v.4M200.7 335.2v-.4l.5 .4v1.6M200.7 335.2l.2 .1M200.9 336.8v.2a.5 .5 0 0 0 .3 .8v-1M200.9 335.3v1.5M200.9 335.3h.7"/>
<path d="M200.9 336.8h.3M201 334.8l.4 .2 .2 .3M201 334.8v.2M201.2 335.2l.1 14M201.6 335.3v13.9M114.2 349.2v1h.3v-1M114.2 349.2h.3M201.3 349.2v1h.3v-1M201.3 349.2h.3"/>
<circle cx="58.2" cy="145.7" r=".68"/>
<circle cx="58.2" cy="145.8" r=".35"/>
<circle cx="69.2" cy="145.7" r=".68"/>
<circle cx="69.2" cy="145.8" r=".35"/>
<circle cx="150.7" cy="156.3" r=".34"/>
<circle cx="150.7" cy="156.3" r=".69"/>
<circle cx="166.1" cy="156.3" r=".34"/>
<circle cx="166.1" cy="156.3" r=".69"/>
<circle cx="242.1" cy="153.9" r=".69"/>
<circle cx="242.1" cy="153.9" r=".34"/>
<circle cx="262.9" cy="153.9" r=".35"/>
<circle cx="262.9" cy="153.9" r=".68"/>
<circle cx="283.7" cy="153.9" r=".69"/>
<circle cx="283.7" cy="153.9" r=".34"/>
<circle cx="304.5" cy="153.9" r=".68"/>
<circle cx="304.5" cy="153.9" r=".34"/>
<circle cx="325.2" cy="153.9" r=".69"/>
<circle cx="325.3" cy="153.9" r=".35"/>
<circle cx="346.1" cy="153.9" r=".69"/>
<circle cx="346.1" cy="153.9" r=".34"/>
<circle cx="58.2" cy="166.5" r=".69"/>
<circle cx="58.2" cy="166.5" r=".34"/>
<circle cx="69.2" cy="166.5" r=".69"/>
<circle cx="69.2" cy="166.5" r=".34"/>
<circle cx="242.1" cy="164.9" r=".33"/>
<circle cx="242.1" cy="164.9" r=".69"/>
<circle cx="262.8" cy="164.8" r=".34"/>
<circle cx="262.9" cy="164.9" r=".68"/>
<circle cx="283.6" cy="164.9" r=".33"/>
<circle cx="283.6" cy="164.9" r=".69"/>
<circle cx="304.5" cy="164.9" r=".68"/>
<circle cx="304.5" cy="164.9" r=".33"/>
<circle cx="325.2" cy="164.9" r=".69"/>
<circle cx="325.2" cy="164.8" r=".34"/>
<circle cx="346.1" cy="164.9" r=".33"/>
<circle cx="346.1" cy="164.9" r=".69"/>
<circle cx="352.3" cy="166" r=".34"/>
<circle cx="362.8" cy="166" r=".33"/>
<circle cx="373.3" cy="166" r=".34"/>
<circle cx="58.2" cy="187.4" r=".69"/>
<circle cx="58.2" cy="187.3" r=".35"/>
<circle cx="69.2" cy="187.4" r=".69"/>
<circle cx="69.2" cy="187.3" r=".35"/>
<circle cx="150.7" cy="186.7" r=".33"/>
<circle cx="150.7" cy="186.7" r=".68"/>
<circle cx="166.1" cy="186.7" r=".33"/>
<circle cx="166.1" cy="186.7" r=".68"/>
<circle cx="562.5" cy="196.1" r=".29"/>
<circle cx="58.2" cy="208.1" r=".68"/>
<circle cx="58.2" cy="208.1" r=".34"/>
<circle cx="69.2" cy="208.1" r=".68"/>
<circle cx="69.2" cy="208.1" r=".34"/>
<circle cx="150.7" cy="217.1" r=".33"/>
<circle cx="150.7" cy="217.1" r=".69"/>
<circle cx="166.1" cy="217.1" r=".33"/>
<circle cx="166.2" cy="217.1" r=".69"/>
<circle cx="252.6" cy="202.2" r=".69"/>
<circle cx="252.6" cy="217.6" r=".69"/>
<circle cx="252.6" cy="217.7" r=".33"/>
<circle cx="252.6" cy="202.2" r=".33"/>
<circle cx="283" cy="202.2" r=".69"/>
<circle cx="283" cy="217.6" r=".69"/>
<circle cx="283" cy="217.7" r=".33"/>
<circle cx="283" cy="202.2" r=".33"/>
<circle cx="313.4" cy="217.7" r=".34"/>
<circle cx="313.4" cy="202.2" r=".34"/>
<circle cx="313.4" cy="202.2" r=".69"/>
<circle cx="313.4" cy="217.7" r=".69"/>
<circle cx="326.2" cy="202.2" r=".68"/>
<circle cx="326.2" cy="217.7" r=".68"/>
<circle cx="326.2" cy="202.2" r=".34"/>
<circle cx="326.2" cy="217.7" r=".34"/>
<circle cx="344.2" cy="202.2" r=".34"/>
<circle cx="344.2" cy="217.7" r=".34"/>
<circle cx="344.2" cy="202.2" r=".69"/>
<circle cx="344.2" cy="217.7" r=".69"/>
<circle cx="362.2" cy="202.2" r=".69"/>
<circle cx="362.2" cy="217.6" r=".69"/>
<circle cx="362.2" cy="202.2" r=".33"/>
<circle cx="362.2" cy="217.7" r=".33"/>
<circle cx="367.4" cy="202.2" r=".33"/>
<circle cx="367.4" cy="217.7" r=".33"/>
<circle cx="367.4" cy="202.2" r=".68"/>
<circle cx="367.4" cy="217.7" r=".68"/>
<circle cx="372.2" cy="210.5" r=".34"/>
<circle cx="372.2" cy="210.5" r=".69"/>
<circle cx="412.9" cy="213.9" r=".28"/>
<circle cx="536.5" cy="208.6" r=".28"/>
<circle cx="536.5" cy="218.8" r=".28"/>
<circle cx="549.5" cy="212.5" r=".28"/>
<circle cx="562.5" cy="206.3" r=".29"/>
<circle cx="58.2" cy="228.9" r=".69"/>
<circle cx="58.2" cy="228.9" r=".35"/>
<circle cx="69.2" cy="228.9" r=".69"/>
<circle cx="69.2" cy="228.9" r=".35"/>
<circle cx="150.7" cy="229.9" r=".33"/>
<circle cx="150.7" cy="229.9" r=".69"/>
<circle cx="166.1" cy="229.9" r=".33"/>
<circle cx="166.2" cy="229.9" r=".69"/>
<circle cx="497.5" cy="237.6" r=".28"/>
<circle cx="510.5" cy="231.3" r=".28"/>
<circle cx="510.5" cy="221.2" r=".28"/>
<circle cx="523.5" cy="225.1" r=".29"/>
<circle cx="58.2" cy="249.7" r=".68"/>
<circle cx="58.2" cy="249.8" r=".35"/>
<circle cx="69.2" cy="249.7" r=".68"/>
<circle cx="69.2" cy="249.8" r=".35"/>
<circle cx="70" cy="256" r=".33"/>
<circle cx="150.7" cy="247.9" r=".33"/>
<circle cx="150.7" cy="247.9" r=".69"/>
<circle cx="166.1" cy="247.9" r=".33"/>
<circle cx="166.2" cy="247.9" r=".69"/>
<circle cx="242.1" cy="256.1" r=".34"/>
<circle cx="242.1" cy="256.1" r=".69"/>
<circle cx="262.8" cy="256.1" r=".68"/>
<circle cx="262.9" cy="256.1" r=".35"/>
<circle cx="283.6" cy="256.1" r=".34"/>
<circle cx="283.7" cy="256.1" r=".69"/>
<circle cx="304.5" cy="256.1" r=".35"/>
<circle cx="304.5" cy="256.1" r=".69"/>
<circle cx="325.2" cy="256.1" r=".34"/>
<circle cx="325.3" cy="256.1" r=".68"/>
<circle cx="346.1" cy="256.1" r=".34"/>
<circle cx="346.1" cy="256.1" r=".69"/>
<circle cx="352.3" cy="254.9" r=".35"/>
<circle cx="362.8" cy="254.9" r=".34"/>
<circle cx="373.3" cy="254.9" r=".35"/>
<circle cx="70" cy="277" r=".34"/>
<circle cx="70" cy="266.5" r=".34"/>
<circle cx="150.7" cy="271.1" r=".34"/>
<circle cx="150.7" cy="265.9" r=".33"/>
<circle cx="150.7" cy="265.9" r=".68"/>
<circle cx="150.7" cy="271.1" r=".69"/>
<circle cx="157.9" cy="275.9" r=".35"/>
<circle cx="157.9" cy="275.9" r=".7"/>
<circle cx="166.1" cy="271.1" r=".34"/>
<circle cx="166.1" cy="265.9" r=".33"/>
<circle cx="166.1" cy="265.9" r=".68"/>
<circle cx="166.1" cy="271.1" r=".69"/>
<circle cx="242.1" cy="267.1" r=".34"/>
<circle cx="242.1" cy="267.1" r=".69"/>
<circle cx="262.8" cy="267.1" r=".68"/>
<circle cx="262.9" cy="267.1" r=".35"/>
<circle cx="283.6" cy="267.1" r=".34"/>
<circle cx="283.7" cy="267.1" r=".69"/>
<circle cx="304.5" cy="267.1" r=".35"/>
<circle cx="304.5" cy="267.1" r=".69"/>
<circle cx="325.2" cy="267.1" r=".34"/>
<circle cx="325.3" cy="267.1" r=".68"/>
<circle cx="346.1" cy="267.1" r=".34"/>
<circle cx="346.1" cy="267.1" r=".69"/>
</g>
<g font-size="6.3">
<text x="41.5" y="26.7">Notes</text>
<text x="41.5" y="34">1. ALL DIMENSIONS ARE MM</text>
<text x="41.5" y="41.3">2. THE MATERIALS AND MANUFACTURING METHODS USED MUST COMPLY WITH ROHS 2002/95/EC.</text>
<text x="41.5" y="48.7">3. ALL DIMENSIONS SHOWN SHALL BE CONSIDERED CRITICAL TO FUNCTION AND CHECKED DURING FIRST ARTICLE INSPECTION.</text>
<text x="41.5" y="56">4.ALL CUT/SHARP EDGES WILL BE TREATED FOR OXYDATION PREVENTION.</text>
<text x="41.5" y="63.3">5. COMPONENT SHALL BE CLEAN AND FREE FROM FOREIGN MATERIAL. DIRT,OIL,GREASE,OR OTHER CONTAMINANTS ARE NOT ALLOWED</text>
</g>
<text font-size="5.6" x="519.6" y="384.5">Cubby19_cover</text>
<g font-size="5.3">
<text x="33.1" y="9.9">12</text>
<text x="74.1" y="9.9">11</text>
<text x="124.1" y="9.9">10</text>
<text x="175.6" y="9.9">9</text>
<text x="225.6" y="9.9">8</text>
<text x="275.6" y="9.9">7</text>
<text x="325.6" y="9.9">6</text>
<text x="375.6" y="9.9">5</text>
<text x="425.6" y="9.9">4</text>
<text x="475.6" y="9.9">3</text>
<text x="525.6" y="9.9">2</text>
<text x="566.6" y="9.9">1</text>
<text x="15.7" y="37.4">H</text>
<text x="584.7" y="37.4">H</text>
<text x="15.2" y="87.4">G</text>
<text x="584.2" y="87.4">G</text>
<text x="16.2" y="137.4">F</text>
<text x="585.2" y="137.4">F</text>
<text x="16.1" y="187.4">E</text>
<text x="585.1" y="187.4">E</text>
<text x="15.5" y="237.4">D</text>
<text x="584.5" y="237.4">D</text>
<text x="15.4" y="287.4">C</text>
<text x="584.4" y="287.4">C</text>
<text x="16" y="337.4">B</text>
<text x="585" y="337.4">B</text>
<text x="15.5" y="387.4">A</text>
<text x="584.5" y="387.4">A</text>
<text x="33.1" y="414.9">12</text>
<text x="74.1" y="414.9">11</text>
<text x="124.1" y="414.9">10</text>
<text x="175.6" y="414.9">9</text>
<text x="225.6" y="414.9">8</text>
<text x="275.6" y="414.9">7</text>
<text x="325.6" y="414.9">6</text>
<text x="375.6" y="414.9">5</text>
<text x="425.6" y="414.9">4</text>
<text x="475.6" y="414.9">3</text>
<text x="525.6" y="414.9">2</text>
<text x="566.6" y="414.9">1</text>
</g>
<g font-size="4.2">
<text x="569.3" y="359.6">B</text>
<text x="464.3" y="365.2">Rough</text>
</g>
<g font-size="3.9" fill="#808080">
<text x="124.6" y="131.5">182.57</text>
<text x="152.9" y="131.5">77.26</text>
<text x="60.8" y="135.5">55</text>
<text x="124.6" y="137.9">178.86</text>
<text x="84.5" y="139.4" transform="rotate(-90 84.5 139.4)">17</text>
<text x="179.4" y="153.9" transform="rotate(-90 179.4 153.9)">69.60</text>
<text x="76.1" y="159" transform="rotate(-90 76.1 159)">104</text>
<text x="80.7" y="157.7" transform="rotate(-90 80.7 157.7)">x5</text>
<text x="154.6" y="160.6">2</text>
<text x="137.6" y="169.5" transform="rotate(-90 137.6 169.5)">12.20</text>
<text x="124.4" y="177.1" transform="rotate(-90 124.4 177.1)">88.20</text>
<text x="129" y="174.3" transform="rotate(-90 129 174.3)">x7</text>
<text x="179.4" y="175.5" transform="rotate(-90 179.4 175.5)">152</text>
<text x="301.1" y="174.9">681.30</text>
<text x="179.4" y="204.9" transform="rotate(-90 179.4 204.9)">152</text>
<text x="390.1" y="213.2" transform="rotate(-90 390.1 213.2)">586.25</text>
<text x="39.3" y="217.1" transform="rotate(-90 39.3 217.1)">681.30</text>
<text x="45.3" y="217.1" transform="rotate(-90 45.3 217.1)">559.30</text>
<text x="179.4" y="226.3" transform="rotate(-90 179.4 226.3)">64</text>
<text x="179.4" y="241.1" transform="rotate(-90 179.4 241.1)">90</text>
<text x="74.1" y="250.7">12</text>
<text x="92.7" y="263.2" transform="rotate(-90 92.7 263.2)">x2</text>
<text x="179.4" y="258.8" transform="rotate(-90 179.4 258.8)">90</text>
<text x="76.8" y="265.9">8</text>
<text x="88.1" y="266" transform="rotate(-90 88.1 266)">52.50</text>
<text x="59.6" y="275">62</text>
<text x="184.6" y="270.7" transform="rotate(-90 184.6 270.7)">26</text>
<text x="76.2" y="281.6" transform="rotate(-90 76.2 281.6)">8</text>
<text x="133.8" y="281.8" transform="rotate(-90 133.8 281.8)">13.70</text>
<text x="103.4" y="286.1" transform="rotate(-90 103.4 286.1)">9.80</text>
<text x="209.1" y="283.4" transform="rotate(-90 209.1 283.4)">8</text>
<text x="155.6" y="289.3">24</text>
<text x="156.3" y="303.5">433.40</text>
<text x="159" y="311.7">437</text>
<text x="105.5" y="344.4" transform="rotate(-90 105.5 344.4)">77</text>
<text x="155.4" y="359.4">437</text>
</g>
<g font-size="3.9">
<text x="205.1" y="262.7">50.51</text>
<text x="156.3" y="297.1">254.23</text>
<text x="525.1" y="399.3">C19_0201_002</text>
</g>
<g font-size="3.2">
<text x="468.7" y="399.7">Galvanized Steel</text>
<text x="466.4" y="404.8">Sheet metal 1.6 mm</text>
</g>
<text font-size="2.8" x="512.3" y="408.6">1:5</text>
<text font-size="2.1" x="503.7" y="374.6">TITLE</text>
<g font-size="2">
<text x="460.8" y="357.6">FINISH:</text>
<text x="516.6" y="359">DO NOT SCALE DRAWING</text>
<text x="557.3" y="359.2">REVISION</text>
<text x="486.9" y="361.1">DEBURR AND</text>
<text x="486.9" y="363.6">BREAK SHARP</text>
<text x="506" y="364.6">UNLESS OTHERWISE SPECIFIED:</text>
<text x="486.9" y="366.1">EDGES</text>
<text x="506" y="367.1">DIMENSIONS ARE IN MILLIMETERS</text>
<text x="506" y="369.6">GENERAL TOLERANCES: ISO 2768-M</text>
<text x="467.4" y="374.6">NAME</text>
<text x="491.1" y="374.6">DATE</text>
<text x="465.5" y="378.7">JJ Chanut</text>
<text x="488.4" y="378.6">11/23/2021</text>
<text x="459.6" y="395.5">MATERIAL:</text>
<text x="504" y="395.5">PART NUMBER</text>
<text x="504.1" y="408.6">SCALE:</text>
<text x="548.5" y="408.6">SHEET 1 OF 1</text>
</g>
</svg>
